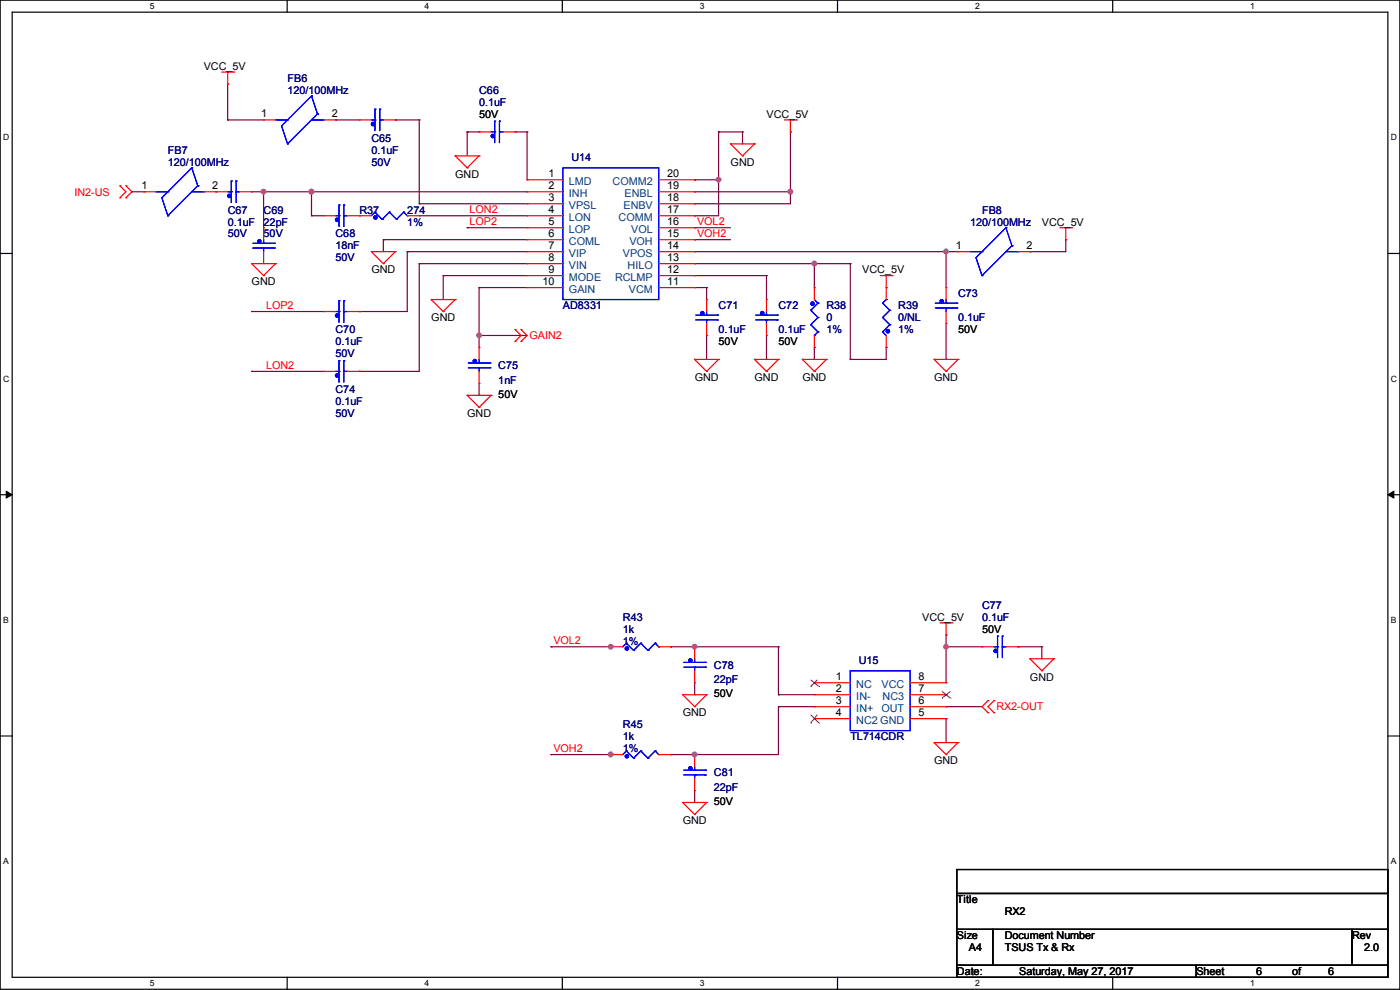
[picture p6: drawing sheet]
<svg xmlns="http://www.w3.org/2000/svg" width="297mm" height="210mm" viewBox="0 0 297 210" stroke-linecap="round" stroke-linejoin="round" font-family="sans-serif">
<path d="M0 0h297v209.8h-297zM2.6 2.6h291.8v204.7h-291.8z" fill="none" stroke="#000" stroke-width=".25"/>
<g fill="#fff">
<path d="M31.7 .3h1v2h-1z"/>
<path d="M31.7 207.6h1v1.9h-1z"/>
</g>
<path d="M60.9 0v2.6M60.9 207.3v2.5" fill="none" stroke="#000" stroke-width=".25"/>
<g fill="#fff">
<path d="M90.1 .3h1v2h-1z"/>
<path d="M90.1 207.6h1v1.9h-1z"/>
</g>
<path d="M119.3 0v2.6M119.3 207.3v2.5" fill="none" stroke="#000" stroke-width=".25"/>
<g fill="#fff">
<path d="M148.5 .3h.9v2h-.9z"/>
<path d="M148.5 207.6h.9v1.9h-.9z"/>
</g>
<path d="M177.7 0v2.6M177.7 207.3v2.5" fill="none" stroke="#000" stroke-width=".25"/>
<g fill="#fff">
<path d="M206.8 .3h1v2h-1z"/>
<path d="M206.8 207.6h1v1.9h-1z"/>
</g>
<path d="M236.1 0v2.6M236.1 207.3v2.5" fill="none" stroke="#000" stroke-width=".25"/>
<g fill="#fff">
<path d="M265.2 .3h1v2h-1z"/>
<path d="M265.2 207.6h1v1.9h-1z"/>
<path d="M.7 28.2h1.2v1.9h-1.2z"/>
<path d="M295.1 28.2h1.2v1.9h-1.2z"/>
<path d="M.7 79.3h1.2v2h-1.2z"/>
<path d="M295.1 79.3h1.2v2h-1.2z"/>
</g>
<path d="M0 53.8h2.6M294.4 53.8h2.6" fill="none" stroke="#000" stroke-width=".25"/>
<g fill="#fff">
<path d="M.7 130.5h1.2v2h-1.2z"/>
<path d="M295.1 130.5h1.1v2h-1.1z"/>
</g>
<path d="M0 104.9h2.6M294.4 104.9h2.6" fill="none" stroke="#000" stroke-width=".25"/>
<path d="M1.3 104.2l1.3 .7-1.3 .8zM294.4 104.9l1.3-.7v1.5z" fill="#000" stroke="#000" stroke-width=".21"/>
<g fill="#fff">
<path d="M.7 181.7h1.2v2h-1.2z"/>
<path d="M295.1 181.7h1.1v2h-1.1z"/>
</g>
<path d="M0 156.1h2.6M294.4 156.1h2.6M203 184.4h91.4v5.1h-91.4zM203 189.5h91.4v7.6h-91.4zM203 197.1h7.6v7.7h-7.6zM210.6 197.1h76.2v7.7h-76.2zM286.8 197.1h7.6v7.7h-7.6zM203 204.8h50.8v2.5h-50.8zM253.8 204.8h40.6v2.5h-40.6z" fill="none" stroke="#000" stroke-width=".25"/>
<g fill="none" stroke="#800040" stroke-width=".25">
<path d="M48.3 17.8h.1M48.3 17.8v7.6M48.3 25.4h.1M48.3 25.4h7.6M71.2 25.4h.1M71.2 25.4h5M83.9 25.4h.1M83.9 25.4h5M88.9 25.4h.1M88.9 25.4v17.8M99.1 28h.1M99.1 28h2.5"/>
<path d="M99.1 28v5.1M109.3 28h.1M109.3 28h2.5M111.8 28h.1M111.8 28v10.1M147.4 38.1h.1M147.4 38.1h5M152.4 28h.1M152.4 38.1h.1M152.4 28v17.8h-5M152.4 28h5.1M157.5 28h.1"/>
<path d="M157.5 28v2.5M167.7 28h.1M167.7 28v15.2h-20.3M28 40.7h.1M28 40.7h2.5M53.4 40.7h.1M53.4 40.7h58.4M55.9 40.7h.1M55.9 40.7v7.6M66.1 40.7h.1M66.1 45.8h.1M66.1 45.8h2.5"/>
<path d="M66.1 40.7v5.1M81.3 50.8h.1M81.3 50.8v2.6M81.3 50.8h30.5M86.4 53.4h.1M86.4 53.4h25.4M86.4 53.4v12.7h-10.2M88.9 45.8h.1M88.9 43.2h.1M88.9 55.9h.1M88.9 55.9h22.9M88.9 45.8h22.9"/>
<path d="M88.9 43.2h22.9M88.9 55.9v22.9h-12.7M94 58.5h.1M94 58.5h17.8M94 58.5v5M99.1 48.3h.1M99.1 48.3h12.7M147.4 53.4h.1M147.4 55.9h.1M147.4 48.3h.1M147.4 58.5h.1M147.4 43.2h.1"/>
<path d="M147.4 40.7h.1M147.4 45.8h.1M147.4 50.8h.1M147.4 53.4h55.8M147.4 55.9h33M147.4 40.7h20.3M147.4 48.3h7.6M147.4 50.8h7.6M147.4 58.5h15.2M162.6 58.5h.1M162.6 58.5v5M167.7 40.7h.1"/>
<path d="M172.8 55.9h.1M172.8 55.9v5.1M180.4 55.9h.1M180.4 55.9v20.3M200.7 53.4h.1M200.7 53.4v7.6M218.5 53.4h.1M226.1 50.8h.1M226.1 50.8v2.6h-7.6M53.4 66.1h.1M53.4 78.8h.1M53.4 66.1h15.2"/>
<path d="M53.4 78.8h15.2M76.2 66.1h.1M76.2 78.8h.1M101.6 61h.1M101.6 71.2h.1M101.6 61v12.7M101.6 61h10.2M101.6 71.2h10.2M147.4 61h.1M147.4 61h2.5M149.9 71.2h.1M149.9 61h.1"/>
<path d="M149.9 61v2.5M149.9 71.2v5M162.6 76.2h.1M162.6 71.2v5M172.8 73.7h.1M172.8 73.7v2.5M180.4 76.2h.1M188 73.7h.1M188 73.7v2.5h-7.6M200.7 76.2h.1M200.7 68.6v7.6M101.6 83.9h.1"/>
<path d="M101.6 81.3v2.6M116.9 137.2h.1M116.9 137.2h12.7M142.3 137.2h.1M142.3 137.2h22.8M147.4 137.2h.1M165.1 137.2h.1M165.1 137.2v10.2M200.7 137.2h.1M200.7 134.7h.1M200.7 137.2h7.6M200.7 134.7v10.1"/>
<path d="M215.9 137.2h.1M215.9 137.2h5.1M221 137.2h.1M221 137.2v2.5M147.4 147.4h.1M147.4 144.8v2.6M165.1 147.4h.1M165.1 149.9h.1M165.1 149.9v10.2h-22.8M165.1 147.4h7.7M165.1 149.9h7.7M200.7 152.4h.1"/>
<path d="M200.7 149.9h.1M200.7 149.9h7.6M200.7 152.4v5.1M116.9 160.1h.1M116.9 160.1h12.7M142.3 160.1h.1M147.4 160.1h.1M147.4 170.2h.1M147.4 167.7v2.5"/>
</g>
<g fill="#f0f" stroke="#f0f" stroke-width=".25">
<circle cx="129.6" cy="137.2" r=".49"/>
<circle cx="147.3" cy="137.2" r=".49"/>
<circle cx="147.3" cy="160" r=".49"/>
<circle cx="200.7" cy="137.2" r=".49"/>
<circle cx="55.9" cy="40.7" r=".49"/>
<circle cx="66.1" cy="40.7" r=".49"/>
<circle cx="101.6" cy="71.1" r=".49"/>
<circle cx="152.4" cy="38.1" r=".49"/>
<circle cx="167.7" cy="40.7" r=".49"/>
<circle cx="172.7" cy="55.9" r=".49"/>
<circle cx="200.7" cy="53.4" r=".49"/>
<circle cx="129.6" cy="160" r=".49"/>
</g>
<g fill="none" stroke="#f00" stroke-width=".25">
<path d="M47 15.3h2.6M48.3 17.8h.1M48.3 15.3v2.5M49.6 15.3h.1M25.4 39.4h.1M25.4 39.4l1.3 1.3-1.3 1.3M26.7 39.4h.1M26.7 39.4l1.3 1.3-1.3 1.3M55.9 25.4h.1M55.9 25.4h2.6M68.6 25.4h2.6M71.2 25.4h.1"/>
<path d="M76.2 25.4h.1M76.2 25.4h2.6M81.3 25.4h2.6M83.9 25.4h.1M96.6 33.1h.1M96.6 33.1h5M96.6 33.1l2.5 2.5M99.1 35.6h.1M101.6 33.1h.1M101.6 28h.1M101.6 33.1l-2.5 2.5M101.6 28h2.6"/>
<path d="M106.7 28h2.6M109.3 28h.1M111.8 38.1h.1M111.8 38.1h7.6M139.7 38.1h7.7M147.4 38.1h.1M155 30.5h.1M155 30.5h5.1M155 30.5l2.5 2.6M157.5 33.1h.1M160.1 30.5h.1M160.1 30.5l-2.6 2.6"/>
<path d="M166.4 25.4h2.6M167.7 28h.1M167.7 25.4v2.6M169 25.4h.1M25.4 42h.1M26.7 42h.1M30.5 40.7h.1M30.5 40.7h2.6M43.2 40.7h5.1M45.8 40.7h.1M50.8 40.7h2.6M53.4 55.9h.1"/>
<path d="M53.4 40.7h.1M53.4 55.9h5.1M53.4 55.9l2.5 2.6M55.9 58.5h.1M55.9 48.3h.1M55.9 55.9h.1M55.9 48.3v2.5M55.9 53.4v2.5M58.5 55.9h.1M58.5 55.9l-2.6 2.6M68.6 45.8h.1M68.6 45.8h2.6"/>
<path d="M73.7 45.8h5.1M76.2 45.8h.1M78.8 53.4h.1M78.8 53.4h5.1M78.8 53.4l2.5 2.5M81.3 55.9h.1M83.9 53.4h.1M83.9 53.4l-2.6 2.5M86.4 45.8h2.5M88.9 45.8h.1M111.8 40.7h.1M111.8 43.2h.1"/>
<path d="M111.8 45.8h.1M111.8 48.3h.1M111.8 50.8h.1M111.8 53.4h.1M111.8 55.9h.1M111.8 58.5h.1M111.8 55.9h7.6M111.8 53.4h7.6M111.8 58.5h7.6M111.8 48.3h7.6M111.8 45.8h7.6M111.8 40.7h7.6"/>
<path d="M111.8 43.2h7.6M111.8 50.8h7.6M139.7 55.9h7.7M139.7 53.4h7.7M139.7 58.5h7.7M139.7 48.3h7.7M139.7 45.8h7.7M139.7 40.7h7.7M139.7 43.2h7.7M139.7 50.8h7.7M147.4 58.5h.1M147.4 55.9h.1"/>
<path d="M147.4 53.4h.1M147.4 50.8h.1M147.4 48.3h.1M147.4 45.8h.1M147.4 43.2h.1M147.4 40.7h.1M186.7 58.5h2.6M188 58.5v5M189.3 58.5h.1M203.2 53.4h.1M203.2 53.4h2.6M215.9 53.4h2.6"/>
<path d="M218.5 53.4h.1M224.8 48.3h2.6M226.1 50.8h.1M226.1 48.3v2.5M227.4 48.3h.1M68.6 78.8h.1M68.6 66.1h.1M68.6 78.8h2.6M68.6 66.1h2.6M73.7 78.8h2.5M73.7 66.1h2.5M76.2 78.8h.1"/>
<path d="M76.2 66.1h.1M91.5 63.5h.1M91.5 63.5h5.1M91.5 63.5l2.5 2.6M94 66.1h.1M96.6 63.5h.1M96.6 63.5l-2.6 2.6M101.6 73.7h.1M101.6 73.7v2.5M101.6 78.8v2.5M109.3 72.4h.1M109.3 69.9h.1"/>
<path d="M109.3 69.9l1.2 1.3-1.2 1.2M110.5 69.9h.1M110.5 72.4h.1M110.5 69.9l1.3 1.3-1.3 1.2M111.8 61h.1M111.8 61h7.6M139.7 61h7.7M147.4 76.2h.1M147.4 61h.1M147.4 76.2h5M147.4 76.2l2.5 2.6M149.9 78.8h.1"/>
<path d="M149.9 63.5h.1M149.9 71.2h.1M149.9 63.5v2.6M149.9 68.6v2.6M152.4 76.2h.1M152.4 76.2l-2.5 2.6M160.1 76.2h.1M160.1 76.2h5M160.1 76.2l2.5 2.6M162.6 78.8h.1M162.6 63.5h.1M162.6 71.2h.1"/>
<path d="M162.6 63.5v2.6M162.6 68.6v2.6M165.1 76.2h.1M165.1 76.2l-2.5 2.6M170.2 76.2h.1M170.2 76.2h5.1M170.2 76.2l2.6 2.6M172.8 78.8h.1M172.8 61h.1M172.8 73.7h.1M172.8 61v2.5M172.8 71.2v2.5"/>
<path d="M175.3 76.2h.1M175.3 76.2l-2.5 2.6M188 61h.1M188 73.7h.1M188 71.2v2.5M198.2 76.2h.1M198.2 76.2h5M198.2 76.2l2.5 2.6M200.7 78.8h.1M200.7 61h.1M200.7 68.6h.1M200.7 61v2.5"/>
<path d="M200.7 66.1v2.5M203.2 76.2h.1M203.2 76.2l-2.5 2.6M99.1 83.9h.1M99.1 83.9h5.1M99.1 83.9l2.5 2.5M101.6 86.4h.1M101.6 81.3h.1M104.2 83.9h.1M104.2 83.9l-2.6 2.5M129.6 137.2h.1M129.6 137.2h2.5"/>
<path d="M139.7 137.2h2.6M142.3 137.2h.1M147.4 137.2h.1M147.4 137.2v2.5M199.4 132.1h2.6M200.7 134.7h.1M200.7 132.1v2.6M202 132.1h.1M208.3 137.2h.1M208.3 137.2h2.6M213.4 137.2h2.5M215.9 137.2h.1"/>
<path d="M218.5 139.7h.1M218.5 139.7h5.1M218.5 139.7l2.5 2.6M223.6 139.7h.1M223.6 139.7l-2.6 2.6M144.8 147.4h.1M144.8 147.4h5.1M144.8 147.4l2.6 2.5M147.4 149.9h.1M147.4 144.8h.1M147.4 142.3v2.5M149.9 147.4h.1"/>
<path d="M149.9 147.4l-2.5 2.5M172.8 144.8h.1M172.8 147.4h.1M172.8 149.9h.1M172.8 152.4h.1M172.8 147.4h7.6M172.8 144.8h7.6M172.8 149.9h7.6M172.8 152.4h7.6M193.1 147.4h7.6M193.1 144.8h7.6M193.1 149.9h7.6"/>
<path d="M193.1 152.4h7.6M198.2 157.5h.1M198.2 157.5h5M198.2 157.5l2.5 2.6M200.7 152.4h.1M200.7 149.9h.1M200.7 147.4h.1M200.7 144.8h.1M203.2 157.5h.1M203.2 157.5l-2.5 2.6M209.6 148.6h.1M209.6 151.2h.1"/>
<path d="M209.6 148.6l-1.3 1.3 1.3 1.3M210.9 151.2h.1M210.9 148.6h.1M210.9 148.6l-1.3 1.3 1.3 1.3M221 142.3h.1M129.6 160.1h.1M129.6 160.1h2.5M139.7 160.1h2.6M142.3 160.1h.1M144.8 170.2h.1M144.8 170.2h5.1M144.8 170.2l2.6 2.6"/>
<path d="M147.4 172.8h.1M147.4 160.1h.1M147.4 167.7h.1M147.4 160.1v2.5M147.4 165.1v2.6M149.9 170.2h.1M149.9 170.2l-2.5 2.6M200.7 160.1h.1"/>
</g>
<g fill="none" stroke="#00f" stroke-width=".25">
<path d="M40.7 35.6h.1M40.7 35.6l-6.4 6.4 1.3 3.8M40.7 35.6l1.3 3.8M42 39.4h.1M42 39.4l-6.4 6.4M49.1 38.4h.1M49.1 38.4v4.6M50.1 38.4h.1M50.1 38.4v4.6M58.5 25.4h2.5M61 30.5h.1M61 25.4h.1"/>
<path d="M66.1 20.4h.1M66.1 20.4l-6.4 6.3 1.3 3.8M66.1 20.4l1.3 3.8M66.1 25.4h2.5M67.4 24.2h.1M67.4 24.2l-6.4 6.3M68.6 25.4h.1M78.8 25.4h.7M79.5 23.2h.1M79.5 25.4h.1M79.5 23.2v4.5M80.6 23.2h.1"/>
<path d="M80.6 25.4h.1M80.6 25.4h.7M80.6 23.2v4.5M104.2 28h.7M104.9 25.7h.1M104.9 28h.1M104.9 25.7v4.6M106 25.7h.1M106 28h.1M106 25.7v4.6M106 28h.7M119.4 35.6h20.3v27.9h-20.3z"/>
<path d="M33.1 40.7h2.5M35.6 45.8h.1M35.6 40.7h.1M40.7 40.7h2.5M43.2 40.7h.1M48.3 40.7h.8M49.1 40.7h.1M50.1 40.7h.1M50.1 40.7h.7M53.6 52.6h4.6M53.6 51.6h4.6M55.9 52.6h.1"/>
<path d="M55.9 51.6h.1M55.9 50.8v.8M55.9 52.6v.8M58.2 52.6h.1M58.2 51.6h.1M71.2 45.8h.7M71.9 43.5h.1M71.9 45.8h.1M71.9 43.5v4.5M72.9 43.5h.1M72.9 45.8h.1M72.9 43.5v4.5"/>
<path d="M72.9 45.8h.8M79.5 45h.1M79.5 45l-.7 .8M79.5 45l1.6 1.5M81.1 46.5h.1M82.6 45h.1M82.6 45l-1.5 1.5M82.6 45l1.5 1.5M84.1 46.5h.1M85.6 45h.1M85.6 45l-1.5 1.5M85.6 45l.8 .8"/>
<path d="M86.4 45.8h.1M205.8 53.4h2.5M208.3 58.5h.1M208.3 53.4h.1M213.4 48.3h.1M213.4 48.3l-6.3 6.4 1.2 3.8M213.4 48.3l1.3 3.8M213.4 53.4h2.5M214.7 52.1h.1M214.7 52.1l-6.4 6.4M215.9 53.4h.1M71.2 78.8h.7"/>
<path d="M71.2 66.1h.7M71.9 76.5h.1M71.9 78.8h.1M71.9 63.8h.1M71.9 66.1h.1M71.9 63.8v4.6M71.9 76.5v4.6M72.9 76.5h.1M72.9 78.8h.1M72.9 63.8h.1M72.9 66.1h.1M72.9 63.8v4.6"/>
<path d="M72.9 76.5v4.6M72.9 78.8h.8M72.9 66.1h.8M99.4 78h4.5M99.4 77h4.5M101.6 78h.1M101.6 77h.1M101.6 76.2v.8M101.6 78v.8M103.9 78h.1M103.9 77h.1M147.6 67.9h4.6"/>
<path d="M147.6 66.8h4.6M149.9 67.9h.1M149.9 66.8h.1M149.9 66.1v.7M149.9 67.9v.7M152.2 67.9h.1M152.2 66.8h.1M160.3 67.9h4.6M160.3 66.8h4.6M162.6 67.9h.1M162.6 66.8h.1M162.6 66.1v.7"/>
<path d="M162.6 67.9v.7M164.9 67.9h.1M164.9 66.8h.1M172 65.8h.1M172 68.9h.1M172 65.8l1.5 1.6M172 68.9l1.5 1.5M172.8 71.2h.1M172.8 63.5l.7 .8M173.5 64.3h.1M173.5 67.4h.1M173.5 70.4h.1"/>
<path d="M173.5 64.3l-1.5 1.5M173.5 67.4l-1.5 1.5M173.5 70.4l-.7 .8M187.2 70.4h.1M187.2 67.4h.1M187.2 64.3h.1M187.2 70.4l.8 .8M187.2 67.4l1.6 1.5M187.2 64.3l1.6 1.5M188 63.5h.1M188 63.5l-.8 .8M188.8 68.9h.1"/>
<path d="M188.8 65.8h.1M188.8 68.9l-1.6 1.5M188.8 65.8l-1.6 1.6M198.4 65.3h4.6M198.4 64.3h4.6M200.7 65.3h.1M200.7 64.3h.1M200.7 63.5v.8M200.7 65.3v.8M203 65.3h.1M203 64.3h.1M132.9 136.4h.1"/>
<path d="M132.9 136.4l-.8 .8M132.9 136.4l1.5 1.6M134.4 138h.1M135.9 136.4h.1M135.9 136.4l-1.5 1.6M135.9 136.4l1.6 1.6M137.5 138h.1M139 136.4h.1M139 136.4l-1.5 1.6M139 136.4l.7 .8M139.7 137.2h.1M147.4 139.7v.8"/>
<path d="M210.9 137.2h.7M211.6 134.9h.1M211.6 137.2h.1M211.6 134.9v4.6M212.6 134.9h.1M212.6 137.2h.1M212.6 134.9v4.6M212.6 137.2h.8M132.9 159.3h.1M132.9 159.3l-.8 .8M132.9 159.3l1.5 1.5M135.9 159.3h.1"/>
<path d="M135.9 159.3l-1.5 1.5M135.9 159.3l1.6 1.5M139 159.3h.1M139 159.3l-1.5 1.5M139 159.3l.7 .8M145.1 141.5h4.5M145.1 140.5h4.5M147.4 141.5h.1M147.4 140.5h.1M147.4 141.5v.8M149.6 141.5h.1M149.6 140.5h.1"/>
<path d="M180.4 142.3h12.7v12.7h-12.7zM134.4 160.8h.1M137.5 160.8h.1M139.7 160.1h.1M145.1 164.4h4.5M145.1 163.4h4.5M147.4 164.4h.1M147.4 163.4h.1M147.4 162.6v.8M147.4 164.4v.7M149.6 164.4h.1M149.6 163.4h.1"/>
</g>
<g fill="#00f" stroke="#00f" stroke-width=".25">
<circle cx="79.6" cy="46.1" r=".36"/>
<circle cx="199.8" cy="63.9" r=".36"/>
<circle cx="133" cy="137.6" r=".36"/>
<circle cx="104.5" cy="28.9" r=".36"/>
<circle cx="161.7" cy="66.4" r=".36"/>
<circle cx="71.5" cy="79.7" r=".36"/>
<circle cx="211.2" cy="138.1" r=".36"/>
<circle cx="133" cy="160.4" r=".36"/>
<circle cx="55" cy="51.2" r=".36"/>
<circle cx="172.4" cy="64.4" r=".36"/>
<circle cx="100.7" cy="76.6" r=".36"/>
<circle cx="146.5" cy="140.1" r=".36"/>
<circle cx="71.5" cy="46.6" r=".36"/>
<circle cx="188.4" cy="70.3" r=".36"/>
<circle cx="48.7" cy="41.6" r=".36"/>
<circle cx="149" cy="66.4" r=".36"/>
<circle cx="79.1" cy="26.3" r=".36"/>
<circle cx="71.5" cy="67" r=".36"/>
<circle cx="146.5" cy="163" r=".36"/>
</g>
<path d="M172 145.6h.1M172 153.4h.1M172 144.2l1.7 1.4M172 151.6l1.7 1.8M173.4 144.2l-1.4 1.4M173.4 151.6l-1.4 1.8M173.7 145.6h.1M173.7 153.4h.1M199.8 148.1h.1M199.8 146.7l1.8 1.4M201.6 148.1h.1M201.6 146.7l-1.8 1.4" fill="none" stroke="#804000" stroke-width=".21"/>
<g font-size="2.3">
<text x="43.2" y="14.8">VCC_5V</text>
<text x="55.4" y="24.9">1</text>
<text x="70.4" y="24.9">2</text>
<text x="101.6" y="25">50V</text>
<text x="162.6" y="25">VCC_5V</text>
<text x="155" y="35.1">GND</text>
<text x="30" y="40.1">1</text>
<text x="45" y="40.1">2</text>
<text x="96.6" y="37.7">GND</text>
<text x="116.4" y="37.6">1</text>
<text x="116.4" y="40.1">2</text>
<text x="141.5" y="40.1">19</text>
<text x="141.5" y="37.6">20</text>
<text x="116.4" y="42.7">3</text>
<text x="116.4" y="45.2">4</text>
<text x="116.4" y="47.8">5</text>
<text x="141.5" y="47.8">16</text>
<text x="141.5" y="45.2">17</text>
<text x="141.5" y="42.7">18</text>
<text x="221" y="47.8">VCC_5V</text>
<text x="116.4" y="50.3">6</text>
<text x="116.4" y="52.8">7</text>
<text x="141.5" y="52.8">14</text>
<text x="141.5" y="50.3">15</text>
<text x="202.7" y="52.8">1</text>
<text x="217.7" y="52.8">2</text>
<text x="78.8" y="58">GND</text>
<text x="116.4" y="55.4">8</text>
<text x="116.4" y="57.9">9</text>
<text x="141.5" y="57.9">12</text>
<text x="141.5" y="55.4">13</text>
<text x="182.9" y="58">VCC_5V</text>
<text x="53.4" y="60.5">GND</text>
<text x="115.1" y="60.5">10</text>
<text x="141.5" y="60.5">11</text>
<text x="91.5" y="68.2">GND</text>
<text x="203.3" y="70.7">50V</text>
<text x="152.5" y="73.2">50V</text>
<text x="165.2" y="73.2">50V</text>
<text x="147.4" y="80.9">GND</text>
<text x="160.1" y="80.9">GND</text>
<text x="170.2" y="80.9">GND</text>
<text x="198.2" y="80.9">GND</text>
<text x="99.1" y="88.5">GND</text>
<text x="105.7" y="84.4">50V</text>
<text x="195.6" y="131.7">VCC_5V</text>
<text x="208.3" y="134.2">50V</text>
<text x="151.4" y="147.9">50V</text>
<text x="177.3" y="144.3">1</text>
<text x="177.3" y="146.8">2</text>
<text x="177.3" y="149.4">3</text>
<text x="194.9" y="149.4">6</text>
<text x="194.9" y="146.8">7</text>
<text x="194.9" y="144.3">8</text>
<text x="218.5" y="144.4">GND</text>
<text x="144.8" y="152">GND</text>
<text x="177.3" y="151.9">4</text>
<text x="194.9" y="151.9">5</text>
<text x="198.2" y="162.1">GND</text>
<text x="151.4" y="170.8">50V</text>
<text x="144.8" y="174.8">GND</text>
<text x="203" y="191.6">Title</text>
<text x="213.2" y="194.1">RX2</text>
<text x="203" y="199.2">Size</text>
<text x="205.5" y="201.8">A4</text>
<text x="213.2" y="199.2">Document Number</text>
<text x="213.2" y="201.8">TSUS Tx &amp; Rx</text>
<text x="286.8" y="199.2">Rev</text>
<text x="289.4" y="201.8">2.0</text>
<text x="203" y="206.8">Date:</text>
<text x="216.2" y="206.8">Saturday, May 27, 2017</text>
<text x="253.8" y="206.8">Sheet</text>
<text x="266.5" y="206.8">6</text>
<text x="274.1" y="206.8">of</text>
<text x="281.7" y="206.8">6</text>
</g>
<g font-size="2.3" fill="#000080">
<text x="61" y="17.4">FB6</text>
<text x="61" y="19.9">120/100MHz</text>
<text x="101.6" y="19.9">C66</text>
<text x="101.6" y="22.4">0.1uF</text>
<text x="35.6" y="32.6">FB7</text>
<text x="35.6" y="35.1">120/100MHz</text>
<text x="78.8" y="30.1">C65</text>
<text x="78.8" y="32.6">0.1uF</text>
<text x="78.8" y="35.1">50V</text>
<text x="121.2" y="34.1">U14</text>
<text x="48.3" y="45.3">C67</text>
<text x="48.3" y="47.8">0.1uF</text>
<text x="55.9" y="45.3">C69</text>
<text x="55.9" y="47.8">22pF</text>
<text x="76.2" y="45.3">R37</text>
<text x="86.4" y="45.3">274</text>
<text x="86.4" y="47.8">1%</text>
<text x="205.8" y="47.8">120/100MHz</text>
<text x="208.3" y="45.3">FB8</text>
<text x="48.3" y="50.4">50V</text>
<text x="55.9" y="50.4">50V</text>
<text x="71.2" y="50.4">C68</text>
<text x="71.2" y="52.9">18nF</text>
<text x="71.2" y="55.5">50V</text>
<text x="119.4" y="65.6">AD8331</text>
<text x="152.5" y="65.6">C71</text>
<text x="165.2" y="65.6">C72</text>
<text x="175.3" y="65.6">R38</text>
<text x="190.6" y="65.6">R39</text>
<text x="203.3" y="63.1">C73</text>
<text x="71.2" y="70.7">C70</text>
<text x="152.5" y="70.7">0.1uF</text>
<text x="165.2" y="70.7">0.1uF</text>
<text x="175.3" y="68.2">0</text>
<text x="175.3" y="70.7">1%</text>
<text x="190.6" y="68.2">0/NL</text>
<text x="190.6" y="70.7">1%</text>
<text x="203.3" y="68.2">0.1uF</text>
<text x="71.2" y="73.2">0.1uF</text>
<text x="71.2" y="75.8">50V</text>
<text x="71.2" y="83.4">C74</text>
<text x="105.7" y="78.3">C75</text>
<text x="105.7" y="81.4">1nF</text>
<text x="71.2" y="85.9">0.1uF</text>
<text x="71.2" y="88.5">50V</text>
<text x="132.1" y="131.7">R43</text>
<text x="208.3" y="129.1">C77</text>
<text x="208.3" y="131.7">0.1uF</text>
<text x="132.1" y="134.2">1k</text>
<text x="132.1" y="136.7">1%</text>
<text x="151.4" y="141.8">C78</text>
<text x="182.2" y="140.8">U15</text>
<text x="151.4" y="144.9">22pF</text>
<text x="132.1" y="154.5">R45</text>
<text x="132.1" y="157.1">1k</text>
<text x="132.1" y="159.6">1%</text>
<text x="180.4" y="157.1">TL714CDR</text>
<text x="151.4" y="164.7">C81</text>
<text x="151.4" y="167.7">22pF</text>
</g>
<g font-size="2.3" fill="#f00">
<text x="15.8" y="41.5">IN2-US</text>
<text x="99.6" y="45.3">LON2</text>
<text x="99.6" y="47.8">LOP2</text>
<text x="147.9" y="47.8">VOL2</text>
<text x="147.9" y="50.3">VOH2</text>
<text x="56.4" y="65.6">LOP2</text>
<text x="112.3" y="72">GAIN2</text>
<text x="56.4" y="78.3">LON2</text>
<text x="117.4" y="136.7">VOL2</text>
<text x="211.4" y="150.7">RX2-OUT</text>
<text x="117.4" y="159.6">VOH2</text>
</g>
<g font-size="2.3" fill="#004080">
<text x="120.7" y="39.2">LMD</text>
<text x="120.7" y="41.7">INH</text>
<text x="130" y="39.2">COMM2</text>
<text x="132.5" y="41.7">ENBL</text>
<text x="120.7" y="44.3">VPSL</text>
<text x="120.7" y="46.8">LON</text>
<text x="131.2" y="46.8">COMM</text>
<text x="132.3" y="44.3">ENBV</text>
<text x="120.7" y="49.4">LOP</text>
<text x="120.7" y="51.9">COML</text>
<text x="133.5" y="51.9">VOH</text>
<text x="133.9" y="49.4">VOL</text>
<text x="120.7" y="54.4">VIP</text>
<text x="120.7" y="57">VIN</text>
<text x="120.7" y="59.5">MODE</text>
<text x="130.5" y="59.5">RCLMP</text>
<text x="132.1" y="54.4">VPOS</text>
<text x="133.1" y="57">HILO</text>
<text x="120.7" y="62.1">GAIN</text>
<text x="133.4" y="62.1">VCM</text>
<text x="181.7" y="145.9">NC</text>
<text x="181.7" y="148.4">IN-</text>
<text x="187" y="145.9">VCC</text>
<text x="187.3" y="148.4">NC3</text>
<text x="181.7" y="151">IN+</text>
<text x="181.7" y="153.5">NC2 GND</text>
<text x="187" y="151">OUT</text>
</g>
<g font-size="1.8">
<text x="31.8" y="1.9">5</text>
<text x="90.1" y="1.9">4</text>
<text x="148.5" y="1.9">3</text>
<text x="206.8" y="1.9">2</text>
<text x="265.2" y="1.9">1</text>
<text x=".7" y="29.8">D</text>
<text x="295.1" y="29.8">D</text>
<text x=".7" y="80.9">C</text>
<text x="295.1" y="80.9">C</text>
<text x=".7" y="132.1">B</text>
<text x="295.1" y="132.1">B</text>
<text x=".7" y="183.3">A</text>
<text x="295.1" y="183.3">A</text>
<text x="31.8" y="209.2">5</text>
<text x="90.1" y="209.2">4</text>
<text x="148.5" y="209.2">3</text>
<text x="206.8" y="209.2">2</text>
<text x="265.2" y="209.2">1</text>
</g>
</svg>
